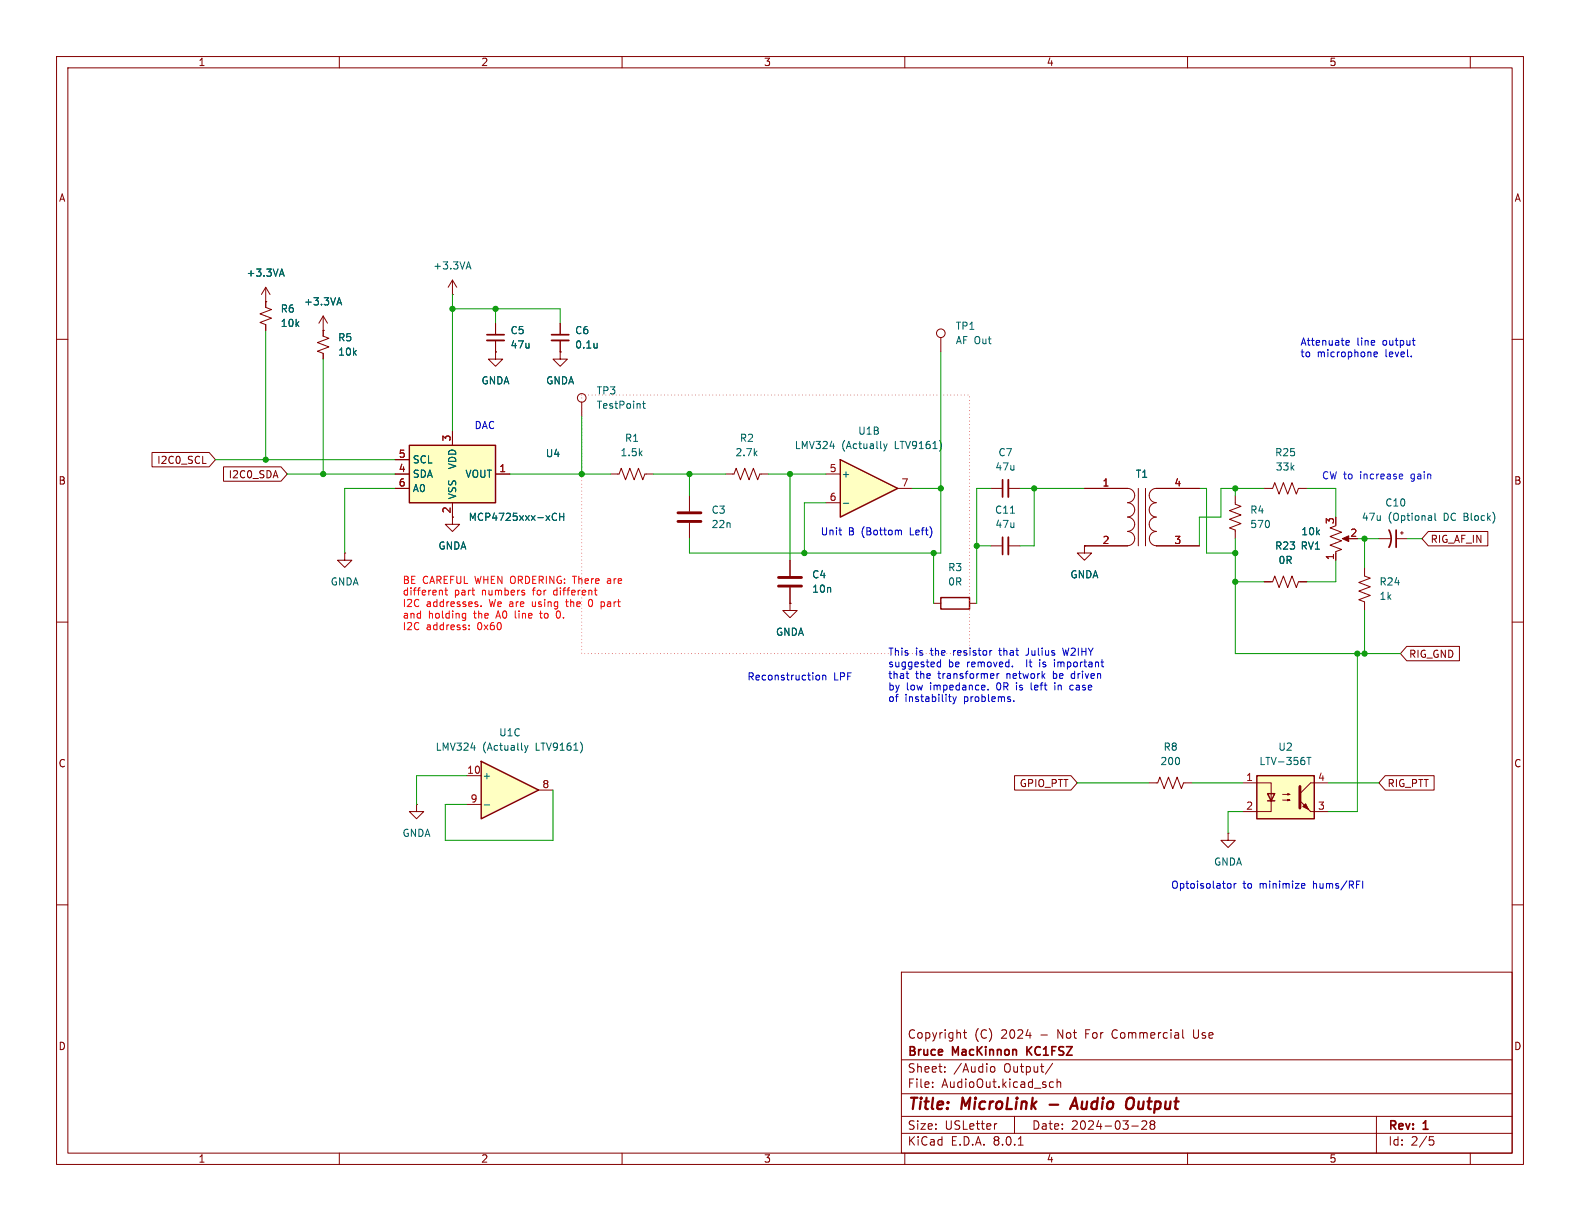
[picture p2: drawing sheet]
<svg xmlns="http://www.w3.org/2000/svg" width="279mm" height="216mm" viewBox="0 0 279 216" stroke-linecap="round" stroke-linejoin="round" font-family="sans-serif">
<g fill="none" stroke="#840000" stroke-width=".18">
<path d="M10 10h259.4v195.9h-259.4zM12 12h255.4v191.9h-255.4zM60 10v2M110 10v2M160 10v2M210 10v2M260 10v2M10 60h2M87.6 57.2v2M166.4 59.7v2.5M267.4 60h2M87.6 62.2v1.3h1.3l-1.3 1.3-1.2-1.3h1.2"/>
<path d="M87.6 62.2h.1M87.6 60.2v2M61 97.8v1.3h1.2l-1.2 1.2-1.3-1.2h1.3M61 97.8h.1M107.9 83.8h1.6l.4-1 .7 2 .8-2 .7 2 .8-2 .8 2 .3-1h1.6M128.3 83.8h1.5l.4-1 .7 2 .8-2 .8 2 .7-2 .8 2 .4-1h1.5M139.7 99.1v2.8M10 110h2M139.7 103.9v2.8M267.4 110h2M10 160h2M267.4 160h2"/>
<path d="M159.4 171.9h108v32h-108zM159.4 197.4h108M159.4 193.4h108M159.4 187.4h108M164.9 192.1v.2M164.9 191.4v.1M167.1 189.4v.2M167.1 188.7v.1M170.4 182.6h.5M170.6 182.1v1.3l.3 .2M175.1 188.9l.3-.3 .4 .1 .1 .2v.4l-.1 .2-.4 .1-.3-.3M176.3 198.7l-.3 .1"/>
<path d="M179.4 197.4v3M185.6 192.1l.3 .2 .4-.1M186.1 188l-1.2 1.9M186.3 191.4l-.4-.1-.3 .1M186.9 191.4l.2-.1 .4 .1 .1 .9M186.9 190.8v1.5M200.1 199.1h1.2M202.7 198.3v.5l-.8 .9h.9M203.4 198.3v.2l.2 .3M203.6 198.8l-.2 .3v.3l.2 .3 .5-.1 .1-.2-.1-.4-.2-.2M203.6 198.8h.3M204.1 198.3l.1 .2-.3 .3"/>
<path d="M209.1 182.1v1.3l.3 .2M211.1 182.1v1.2l.1 .2M243.4 197.4v6.5M60 203.9v2M110 203.9v2M159.4 200.4h108M160 203.9v2M180.1 202.5h.8M210 203.9v2M252.8 201h.7M252.9 201.6h.4l.3 .2-.2 .6-.5 .1M260 203.9v2"/>
<circle cx="166.4" cy="58.9" r=".76"/>
</g>
<path d="M185.6 195.3h1.5M189.2 196.1l.9-2 .5 2M189.5 195.5h.9M199.8 194.1l.5 .1a1.41 1.41 0 0 1-.2 1.8" fill="none" stroke="#840000" stroke-width=".4"/>
<path d="M86.1 59.2h3.1M181.6 185.1v1.5M182.5 185.1l-.9 .8" fill="none" stroke="#840000" stroke-width=".3"/>
<path d="M137.7 103.6h4M137.7 102.1h4" fill="none" stroke="#840000" stroke-width=".51"/>
<path d="M86.1 60.2h3.1" fill="none" stroke="#840000" stroke-width=".33"/>
<path d="M72.4 78.7h15.2v10.2h-15.2z" fill="#ffffc2"/>
<path d="M72.4 78.7h15.2v10.2h-15.2zM166.4 105.7h5v2h-5z" fill="none" stroke="#840000" stroke-width=".25"/>
<g fill="none" stroke="#840000" stroke-width=".18">
<path d="M80 52.1h.1M80 49.5v2.6M80 49.5l-.8 1.3M80 49.5l.8 1.3M80 76.2v2.5M69.8 83.8h2.6M69.8 81.3h2.6M69.8 86.4h2.6M80 88.9v3.8h1.3l-1.3 1.3-1.3-1.3h1.3M87.6 83.8h2.6M121.9 87.6v2.8M121.9 92.5v2.8"/>
<path d="M175.3 86.4h2M178.3 86.4h2M191.8 96.5v1.3h1.2l-1.2 1.3-1.3-1.3h1.3M191.8 96.5h.1M191.8 86.4h7.6a1.26 1.26 0 0 1 1.3 1.2 1.26 1.26 0 0 1-1.3 1.3M199.4 94a1.26 1.26 0 0 1 1.3 1.2 1.26 1.26 0 0 1-1.3 1.3h-7.6M199.4 88.9a1.27 1.27 0 0 1 1.3 1.3 1.27 1.27 0 0 1-1.3 1.2 1.26 1.26 0 0 1 1.3 1.3 1.26 1.26 0 0 1-1.3 1.3M201.3 86.4v10.1M202.6 86.4v10.1M204.5 88.9a1.27 1.27 0 0 0-1.3 1.3 1.27 1.27 0 0 0 1.3 1.2 1.26 1.26 0 0 0-1.3 1.3 1.26 1.26 0 0 0 1.3 1.3M204.5 96.5h7.6M204.5 94a1.26 1.26 0 0 0-1.3 1.2 1.26 1.26 0 0 0 1.3 1.3"/>
<path d="M212.1 86.4h-7.6a1.26 1.26 0 0 0-1.3 1.2 1.26 1.26 0 0 0 1.3 1.3M243.8 95.3h2.1M246.9 95.3h2M247.6 94.2h.6M247.9 94v.5M165.1 106.7h1.3M171.4 106.7h1.3M241.3 100.3v1.6l1 .3-2 .8 2 .8-2 .7 2 .8-2 .7 1 .4v1.6M203.2 138.4h1.5l.4-1 .8 2 .7-2 .8 2 .8-2 .7 2 .4-1h1.5M217.2 147.3v1.3h1.2l-1.2 1.3-1.3-1.3h1.3M217.2 147.3h.1"/>
</g>
<path d="M82.5 47.2h.7M82.9 46.3l.4 1.3M97.8 91.8l.3 .2 .3-.1M98.4 90.9l-.3-.2-.3 .2M99 90.7v1.3M99 91.4h.7M99.7 90.7v1.3M253.1 91.2l.1 .8M253.2 92h-.2M253.2 91.5h-.2M253.8 90.7v1.1l.1 .2" fill="none" stroke="#006464" stroke-width=".18"/>
<path d="M177.3 84.8v3.1M245.6 93.7a3.2 3.2 0 0 1 0 3.1M246.9 93.7v3.1" fill="none" stroke="#840000" stroke-width=".3"/>
<path d="M119.9 92.2h4.1M119.9 90.7h4.1" fill="none" stroke="#840000" stroke-width=".51"/>
<path d="M178.3 84.8v3.1" fill="none" stroke="#840000" stroke-width=".33"/>
<path d="M222.2 137.2h10.2v7.6h-10.2z" fill="#ffffc2"/>
<path d="M222.2 137.2h10.2v7.6h-10.2zM224.2 140.3h1.2l-.6 1.3zM224.2 141.6h1.2" fill="none" stroke="#840000" stroke-width=".25"/>
<path d="M175.3 96.5h2M178.3 96.5h2M219.7 138.4h5.1v3.3M234.9 138.4h-3.1l-1.9 1.9M224.8 141.6v1.9h-5.1M226.8 141.5h1.3l-.4 .1v-.2l.4 .1M226.8 140.5h1.3l-.4 .1v-.3l.4 .2M231.8 143.5h3.1" fill="none" stroke="#840000" stroke-width=".18"/>
<g fill="#840000" stroke="#840000" stroke-width=".18">
<path d="M229.9 141.6l1.9 1.9z"/>
<path d="M230.4 142.6l.5-.5 .5 1z"/>
</g>
<path d="M229.9 139.1v3.8" fill="none" stroke="#840000" stroke-width=".51"/>
<path d="M178.7 90.7h.7M231.1 133.9h.7M231.5 133.9v1.3" fill="none" stroke="#006464" stroke-width=".18"/>
<path d="M178.3 95v3" fill="none" stroke="#840000" stroke-width=".33"/>
<path d="M177.3 95v3" fill="none" stroke="#840000" stroke-width=".3"/>
<path d="M85.1 134.6l10.1 5.1-10.1 5.1z" fill="#ffffc2"/>
<path d="M85.1 134.6l10.1 5.1-10.1 5.1z" fill="none" stroke="#840000" stroke-width=".25"/>
<path d="M82.5 137.2h2.6M95.2 139.7h2.6M73.7 142.2v1.3h1.2l-1.2 1.3-1.3-1.3h1.3M73.7 142.2h.1M82.5 142.2h2.6" fill="none" stroke="#840000" stroke-width=".18"/>
<path d="M92.8 131.8l.3 .9M93.1 132.7l-.3 .4M93.4 131.8l-.3 .9M85.6 142.3h1" fill="none" stroke="#006464" stroke-width=".18"/>
<path d="M148.6 81.3l10.1 5.1-10.1 5z" fill="#ffffc2"/>
<path d="M148.6 81.3l10.1 5.1-10.1 5z" fill="none" stroke="#840000" stroke-width=".25"/>
<g fill="none" stroke="#840000" stroke-width=".18">
<path d="M47 53.3h.1M47 50.8v3.6l1 .3-2 .8 2 .8-2 .7 1 .4v1M47 50.8l-.8 1.3M47 50.8l.8 1.3M57.1 58.4h.1M57.1 55.9v3.5l1.1 .4-2.1 .8 2.1 .7-2.1 .8 1 .4v1M57.1 55.9l-.7 1.3M57.1 55.9l.8 1.3M87.6 57.2v2M99.1 57.2v2M80 76.2v2.5M87.6 62.2h.1"/>
<path d="M87.6 60.2v2M99.1 62.2v1.3h1.2l-1.2 1.3-1.3-1.3h1.3M99.1 62.2h.1M99.1 60.2v2M102.9 71.1v2.6M26.9 80h10.1l1.1 1.3-1.1 1.3h-10.1zM35.8 82h.7M39.5 82.5h10.2l1.1 1.3-1.1 1.3h-10.2zM69.8 83.8h2.6M69.8 86.4h2.6M69.8 81.3h2.6M80 88.9v2.5"/>
<path d="M87.6 83.8h2.6M139.7 99.1v2.8M146 83.8h2.6M146 88.9h2.6M158.7 86.4h2.6M191.8 96.5h.1M191.8 86.4h7.6M191.8 96.5h7.6M204.5 86.4h7.6M204.5 96.5h7.6M218.4 87.6v1.6l1.1 .3-2.1 .8 2.1 .8-2.1 .7 2.1 .8-2.1 .7 1 .4v1.6M223.5 86.4h1.5l.4-1.1 .8 2.1 .7-2.1 .8 2.1 .8-2.1 .7 2.1 .4-1h1.5"/>
<path d="M236.2 93l-1 .3 2 .8-2 .8 2 .7-2 .8 2 .8-1 .3v1.6M237.7 95.3h1.1M252.6 94h10.5v2.5h-10.5l-1.1-1.2zM139.7 106.7v1.3h1.3l-1.3 1.2-1.3-1.2h1.3M139.7 106.7h.1M139.7 103.9v2.8M223.5 102.9h1.5l.4-1 .8 2 .7-2 .8 2 .8-2 .7 2 .4-1h1.5M248.8 114.3h9.3v2.5h-9.3l-1.2-1.2zM179.4 137.2h10l1.1 1.2-1.1 1.3h-10zM245 137.2h8.6v2.5h-8.6l-1.2-1.3z"/>
<circle cx="102.9" cy="70.4" r=".76"/>
</g>
<g fill="none" stroke="#006464" stroke-width=".18">
<path d="M49.5 48.5h.6M49.8 47.6l.5 1.2M59.7 53.6h.6M60 52.6l.4 1.3M105.6 60.7v.8M105.6 61.4l-.1 .1M113.6 71.4h.5M113.8 70.9v1.1l.3 .2M156.3 78.5l.3 .8M156.6 79.3l-.3 .4M156.9 78.5l-.3 .8M97.8 91.8l.3 .2 .3-.1"/>
<path d="M98.4 90.9l-.3-.2-.3 .2M99 90.7v1.3M99 91.4h.7M99.7 90.7v1.3M149.1 89h1"/>
</g>
<path d="M97.5 60.2h3.1" fill="none" stroke="#840000" stroke-width=".33"/>
<path d="M97.5 59.2h3.1" fill="none" stroke="#840000" stroke-width=".3"/>
<path d="M237.4 95.3l1.1-.6v1.1z" fill="#840000" stroke="#840000" stroke-width=".18"/>
<g fill="none" stroke="#0000c2" stroke-width=".18">
<path d="M238 60.6l.6-.1v-.2l-.4-.1-.2 .2 .1 .6h.5M243 62.7l.6-.2-.1-.2-.3-.1-.2 .2v.6h.5M249.7 60.2h.5M250 61h.2M148.3 93.7h.5M148.7 94.6h.1M159 93.7l.4 .2v.7M144.3 119.5l.4-.1 .2 .2-.1 .6h-.3l-.2-.1M145.5 119.5l.2-.1 .3 .1v.7M145.5 119.4v.8M160.2 119.1h.5M160.5 119.9l.2 .1"/>
<path d="M166.3 116.6v1.3M166.3 117.1h-.3l-.3 .2 .1 .6h.5M175.4 115l-.2 .1M175.6 119.1l.2 .3-.6 .1M175.7 119.9l-.1 .1M176.3 119.1v.9M176.7 119.1l-.4 .3M179 117.8v.1M181.7 115.8l-.3 .1M183.9 116.6v.2M183.9 117.1v.8M186.5 116.6v.2"/>
<path d="M186.5 117.1v.8M187.9 114.6l.3 1.3 .3-.9M189.5 119.2l-.1 .2 .1 .5M167.7 123.2h.5M167.9 122.8v1.1l.3 .1M168.5 123.2l.3 .8M168.8 124l-.3 .5M169.1 123.2l-.3 .8M174.1 121.2l.1 .3-.6 .1M174.7 121.9v.1M179.3 123.9v.1M182.4 120.7v1.1l.1 .2"/>
<path d="M186.5 120.7v.2M186.5 121.2v.8M189.2 121.8l.2 .2 .4-.1M189.8 121.2h-.4l-.2 .2M217.1 156.3l.4-.1 .2 .3-.1 .4-.1 .2-.4-.1M218.2 156.2v.9M218.6 156.2l-.4 .3M230.3 156.2l.4 .1 .1 .2-.6 .1M230.7 157l-.4 .1M241 155.8v1.3"/>
</g>
<g fill="none" stroke="#ff0c08" stroke-width=".18">
<path d="M78.1 104.4l.1 .1v.7M78.7 104.4h.4M78.8 103.9v1.1l.3 .2M81.9 109.2h.4M81.9 108.5h.4M82.3 108.5v1l-.1 .2M83 111.2v.1M83 110.6v.1M84.5 106.9v.3M85.1 107.1v.2M92.7 104.8v.4M95.4 108.5h.5"/>
<path d="M95.6 108l.1 1.2M98.4 108.3v.8l.4 .2M100 106.4h.5M100.2 106v1.2M104.4 106a.72 .72 0 0 0 .1 1.3M105.1 104.4h.5M105.3 105.2h.3M106.4 106.4l.4 .1M106.8 107.1l-.4 .2M107.6 102.3l-.2 .1M107.6 102.7l-.2 .2 .2 .3"/>
</g>
<path d="M247.6 83.8l.4 .1 .1 .2-.7 .2M248 84.6l-.4 .1" fill="none" stroke="#101eff" stroke-width=".18"/>
<path d="M102.9 69.9h68.5v45.7h-68.5z" fill="none" stroke="#ff3748" stroke-width=".18" stroke-dasharray="0 .6"/>
<g fill="none" stroke="#009600" stroke-width=".18">
<path d="M47 58.4v22.9M80 52.1v24.1M80 54.6h19.1v2.6M87.6 54.6v2.6M57.1 63.5v20.3M102.9 73.7v10.1M166.4 62.2v35.6h-44.5v-2.5M38.1 81.3h31.7M50.8 83.8h19M69.8 86.4h-8.8v11.4M90.2 83.8h17.7M115.6 83.8h12.7"/>
<path d="M121.9 83.8v3.8M135.9 83.8h10.1M139.7 83.8v15.3M146 88.9h-3.8v8.9M161.3 86.4h5.1M165.1 97.8v8.9M172.7 96.5h2.6M175.3 86.4h-2.6v20.3M180.3 86.4h11.5M182.9 86.4v10.1h-2.6M212.1 86.4h1.3v11.4h5M218.4 95.3v20.3h29.2"/>
<path d="M218.4 86.4v1.2M223.5 86.4h-7.6v5h-3.8v5.1M231.1 86.4h5.1v5M236.2 99.1v3.8h-5.1M240 95.3h3.8M241.3 95.3v5M248.9 95.3h2.6M218.4 102.9h5.1M240 115.6v27.9h-5.1M241.3 108v7.6M82.5 137.2h-8.8v5M97.8 139.7v8.9h-19.1v-6.4h3.8"/>
<path d="M190.5 138.4h12.7M210.8 138.4h8.9M234.9 138.4h8.9M219.7 143.5h-2.5v3.8"/>
</g>
<g fill="#009600" stroke="#009600" stroke-width=".18">
<circle cx="47" cy="81.3" r=".46"/>
<circle cx="102.9" cy="83.8" r=".46"/>
<circle cx="57.1" cy="83.8" r=".46"/>
<circle cx="80" cy="54.6" r=".46"/>
<circle cx="87.6" cy="54.6" r=".46"/>
<circle cx="218.4" cy="102.9" r=".46"/>
<circle cx="218.4" cy="97.8" r=".46"/>
<circle cx="241.3" cy="115.6" r=".46"/>
<circle cx="240" cy="115.6" r=".46"/>
<circle cx="241.3" cy="95.3" r=".46"/>
<circle cx="182.9" cy="86.4" r=".46"/>
<circle cx="172.7" cy="96.5" r=".46"/>
<circle cx="218.4" cy="86.4" r=".46"/>
<circle cx="165.1" cy="97.8" r=".46"/>
<circle cx="166.4" cy="86.4" r=".46"/>
<circle cx="121.9" cy="83.8" r=".46"/>
<circle cx="142.2" cy="97.8" r=".46"/>
<circle cx="139.7" cy="83.8" r=".46"/>
</g>
<g font-size="2.8" fill="#840000">
<text x="160.4" y="196.8">Title:</text>
<text x="170.1" y="196.8">MicroLink</text>
<text x="191.2" y="196.8">Audio</text>
<text x="201.6" y="196.8">Output</text>
</g>
<g font-size="2.1" fill="#840000">
<text x="160.4" y="183.9">Copyright</text>
<text x="172.3" y="183.9">(C)</text>
<text x="177.1" y="183.9">2024</text>
<text x="184.1" y="183.9">-</text>
<text x="187.2" y="183.9">Not</text>
<text x="192.3" y="183.9">For</text>
<text x="197.2" y="183.9">Commercial</text>
<text x="211.7" y="183.9">Use</text>
<text x="160.4" y="189.9">Sheet:</text>
<text x="160.4" y="187.1">Bruce</text>
<text x="168.5" y="187.1">MacKinnon</text>
<text x="168.6" y="189.9">/Audio</text>
<text x="177.6" y="189.9">Output/</text>
<text x="182.2" y="187.1">KC1FSZ</text>
<text x="160.4" y="192.6">File:</text>
<text x="166.5" y="192.6">AudioOut.kicad_sch</text>
<text x="160.4" y="202.8">KiCad</text>
<text x="160.4" y="200">Size:</text>
<text x="167.1" y="200">USLetter</text>
<text x="168.1" y="202.8">E.D.A.</text>
<text x="175.7" y="202.8">8.0.1</text>
<text x="182.4" y="200">Date:</text>
<text x="189.4" y="200">2024-03-28</text>
<text x="245.4" y="200.2">Rev:</text>
<text x="245.4" y="202.8">Id:</text>
<text x="249.5" y="202.8">2/5</text>
<text x="251.8" y="200.2">1</text>
</g>
<g font-size="1.8" fill="#840000">
<text x="35" y="11.9">1</text>
<text x="85" y="11.9">2</text>
<text x="135" y="11.9">3</text>
<text x="185" y="11.9">4</text>
<text x="235" y="11.9">5</text>
<text x="10.3" y="35.9">A</text>
<text x="267.7" y="35.9">A</text>
<text x="27.7" y="82.2">I2C0_SCL</text>
<text x="10.3" y="85.9">B</text>
<text x="40.3" y="84.8">I2C0_SDA</text>
<text x="267.7" y="85.9">B</text>
<text x="79.8" y="90.9" transform="rotate(-90 79.8 90.9)">2</text>
<text x="252.9" y="96.2">RIG_AF_IN</text>
<text x="249.1" y="116.5">RIG_GND</text>
<text x="10.3" y="135.9">C</text>
<text x="267.7" y="135.9">C</text>
<text x="180.2" y="139.4">GPIO_PTT</text>
<text x="245.3" y="139.4">RIG_PTT</text>
<text x="10.3" y="185.9">D</text>
<text x="267.7" y="185.9">D</text>
<text x="35" y="205.8">1</text>
<text x="85" y="205.8">2</text>
<text x="135" y="205.8">3</text>
<text x="185" y="205.8">4</text>
<text x="235" y="205.8">5</text>
</g>
<g font-size="1.8" fill="#006464">
<text x="76.5" y="47.9">+3.3VA</text>
<text x="43.5" y="49.1">+3.3VA</text>
<text x="49.5" y="55.5">R6</text>
<text x="49.5" y="58">10k</text>
<text x="53.7" y="54.2">+3.3VA</text>
<text x="90.2" y="59.3">C5</text>
<text x="101.6" y="59.3">C6</text>
<text x="168.9" y="58.5">TP1</text>
<text x="59.7" y="60.6">R5</text>
<text x="59.7" y="63.1">10k</text>
<text x="90.2" y="61.8">47u</text>
<text x="101.6" y="61.8">0.1u</text>
<text x="168.9" y="61.1">AF Out</text>
<text x="85" y="68.2">GNDA</text>
<text x="96.5" y="68.2">GNDA</text>
<text x="105.4" y="70">TP3</text>
<text x="105.4" y="72.5">TestPoint</text>
<text x="151.7" y="77.1">U1B</text>
<text x="72.9" y="82.1">SCL</text>
<text x="80.9" y="83.1" transform="rotate(-90 80.9 83.1)">VDD</text>
<text x="96.4" y="81">U4</text>
<text x="109.6" y="80.9">1.5k</text>
<text x="110.4" y="78.3">R1</text>
<text x="130" y="80.9">2.7k</text>
<text x="130.7" y="78.3">R2</text>
<text x="140.4" y="79.6">LMV324</text>
<text x="148.8" y="79.6">(Actually</text>
<text x="158.3" y="79.6">LTV9161)</text>
<text x="175.9" y="83.4">47u</text>
<text x="176.5" y="80.9">C7</text>
<text x="225.4" y="80.9">R25</text>
<text x="225.5" y="83.4">33k</text>
<text x="72.9" y="84.7">SDA</text>
<text x="72.9" y="87.2">A0</text>
<text x="80.9" y="88.4" transform="rotate(-90 80.9 88.4)">VSS</text>
<text x="82.2" y="84.7">VOUT</text>
<text x="148.7" y="84.7">+</text>
<text x="200.8" y="84.7">T1</text>
<text x="244.9" y="89.8">C10</text>
<text x="82.8" y="92.3">MCP4725xxx-xCH</text>
<text x="125.7" y="91">C3</text>
<text x="125.7" y="93.6">22n</text>
<text x="175.9" y="91">C11</text>
<text x="175.9" y="93.6">47u</text>
<text x="221" y="91">R4</text>
<text x="221" y="93.6">570</text>
<text x="230" y="94.8">10k</text>
<text x="240.7" y="92.3">47u</text>
<text x="245.5" y="92.3">(Optional</text>
<text x="255.4" y="92.3">DC Block)</text>
<text x="77.4" y="97.4">GNDA</text>
<text x="167.6" y="101.2">R3</text>
<text x="225.4" y="97.4">R23</text>
<text x="226" y="99.9">0R</text>
<text x="229.9" y="97.4">RV1</text>
<text x="58.4" y="103.7">GNDA</text>
<text x="143.5" y="102.5">C4</text>
<text x="143.5" y="105">10n</text>
<text x="167.6" y="103.7">0R</text>
<text x="189.2" y="102.5">GNDA</text>
<text x="243.8" y="103.7">R24</text>
<text x="243.8" y="106.3">1k</text>
<text x="137.1" y="112.6">GNDA</text>
<text x="88.2" y="130.4">U1C</text>
<text x="76.9" y="132.9">LMV324</text>
<text x="85.3" y="132.9">(Actually</text>
<text x="94.8" y="132.9">LTV9161)</text>
<text x="205.1" y="135.5">200</text>
<text x="205.7" y="132.9">R8</text>
<text x="222.6" y="135.5">LTV-356T</text>
<text x="226" y="132.9">U2</text>
<text x="85.2" y="138">+</text>
<text x="71.1" y="148.2">GNDA</text>
<text x="214.6" y="153.3">GNDA</text>
</g>
<g font-size="1.8" fill="#0000c2">
<text x="229.9" y="61.2">Attenuate</text>
<text x="229.9" y="63.3">to</text>
<text x="232.9" y="63.3">microphone</text>
<text x="239.9" y="61.2">line</text>
<text x="244.6" y="61.2">output</text>
<text x="245.1" y="63.3">level.</text>
<text x="83.8" y="76">DAC</text>
<text x="145" y="94.7">Unit</text>
<text x="150" y="94.7">B</text>
<text x="152.5" y="94.7">(Bottom</text>
<text x="161.2" y="94.7">Left)</text>
<text x="157" y="116">This</text>
<text x="157" y="118.1">suggested</text>
<text x="161.9" y="116">is</text>
<text x="164.7" y="116">the</text>
<text x="167.7" y="118.1">be</text>
<text x="168.8" y="116">resistor</text>
<text x="171.1" y="118.1">removed.</text>
<text x="177.2" y="116">that</text>
<text x="182" y="118.1">It</text>
<text x="182.1" y="116">Julius</text>
<text x="184.5" y="118.1">is</text>
<text x="187.3" y="118.1">important</text>
<text x="188.9" y="116">W2IHY</text>
<text x="132.1" y="120.4">Reconstruction</text>
<text x="147.4" y="120.4">LPF</text>
<text x="157" y="120.1">that</text>
<text x="157" y="122.2">by</text>
<text x="157" y="124.2">of</text>
<text x="160" y="124.2">instability</text>
<text x="160.3" y="122.2">low</text>
<text x="161.9" y="120.1">the</text>
<text x="164.6" y="122.2">impedance.</text>
<text x="166" y="120.1">transformer</text>
<text x="170.6" y="124.2">problems.</text>
<text x="176.5" y="122.2">0R</text>
<text x="178.3" y="120.1">network</text>
<text x="180.2" y="122.2">is</text>
<text x="183" y="122.2">left</text>
<text x="186.7" y="120.1">be</text>
<text x="187.3" y="122.2">in</text>
<text x="190.1" y="120.1">driven</text>
<text x="190.3" y="122.2">case</text>
<text x="207" y="157.2">Optoisolator</text>
<text x="219.8" y="157.2">to</text>
<text x="222.8" y="157.2">minimize</text>
<text x="232.5" y="157.2">hums/RFI</text>
</g>
<g font-size="1.8" fill="#a90000">
<text x="70.4" y="83.6">4</text>
<text x="70.4" y="81">5</text>
<text x="79.8" y="78.2" transform="rotate(-90 79.8 78.2)">3</text>
<text x="88.2" y="83.6">1</text>
<text x="146.6" y="83.6">5</text>
<text x="70.4" y="86.1">6</text>
<text x="146.6" y="88.6">6</text>
<text x="159.3" y="86.1">7</text>
<text x="194.9" y="86.1">1</text>
<text x="207.6" y="86.1">4</text>
<text x="236" y="92.8" transform="rotate(-90 236 92.8)">3</text>
<text x="238.7" y="95">2</text>
<text x="194.9" y="96.3">2</text>
<text x="207.6" y="96.3">3</text>
<text x="236" y="99.1" transform="rotate(-90 236 99.1)">1</text>
<text x="82.5" y="136.9">10</text>
<text x="83.1" y="142">9</text>
<text x="95.8" y="139.4">8</text>
<text x="220.3" y="138.2">1</text>
<text x="220.3" y="143.3">2</text>
<text x="233" y="143.3">3</text>
<text x="233" y="138.2">4</text>
</g>
<g font-size="1.8" fill="#101eff">
<text x="233.7" y="84.8">CW to</text>
<text x="240.6" y="84.8">increase</text>
<text x="249.8" y="84.8">gain</text>
</g>
<g font-size="1.8" fill="#ff0c08">
<text x="71.1" y="103.3">BE CAREFUL WHEN ORDERING:</text>
<text x="71.1" y="105.4">different</text>
<text x="71.1" y="107.4">I2C</text>
<text x="75.4" y="107.4">addresses.</text>
<text x="80.3" y="105.4">part</text>
<text x="85.3" y="105.4">numbers</text>
<text x="86.6" y="107.4">We are</text>
<text x="94.5" y="105.4">for</text>
<text x="94.6" y="107.4">using</text>
<text x="98.4" y="105.4">different</text>
<text x="100.8" y="107.4">the</text>
<text x="101.8" y="103.3">There</text>
<text x="104.9" y="107.4">0</text>
<text x="107.3" y="107.4">part</text>
<text x="108.1" y="103.3">are</text>
<text x="71.1" y="109.5">and</text>
<text x="71.1" y="111.5">I2C</text>
<text x="75.4" y="111.5">address:</text>
<text x="75.7" y="109.5">holding</text>
<text x="83.9" y="109.5">the</text>
<text x="84.5" y="111.5">0x60</text>
<text x="88.1" y="109.5">A0</text>
<text x="91.5" y="109.5">line</text>
<text x="96.2" y="109.5">to</text>
<text x="99.3" y="109.5">0.</text>
</g>
</svg>
